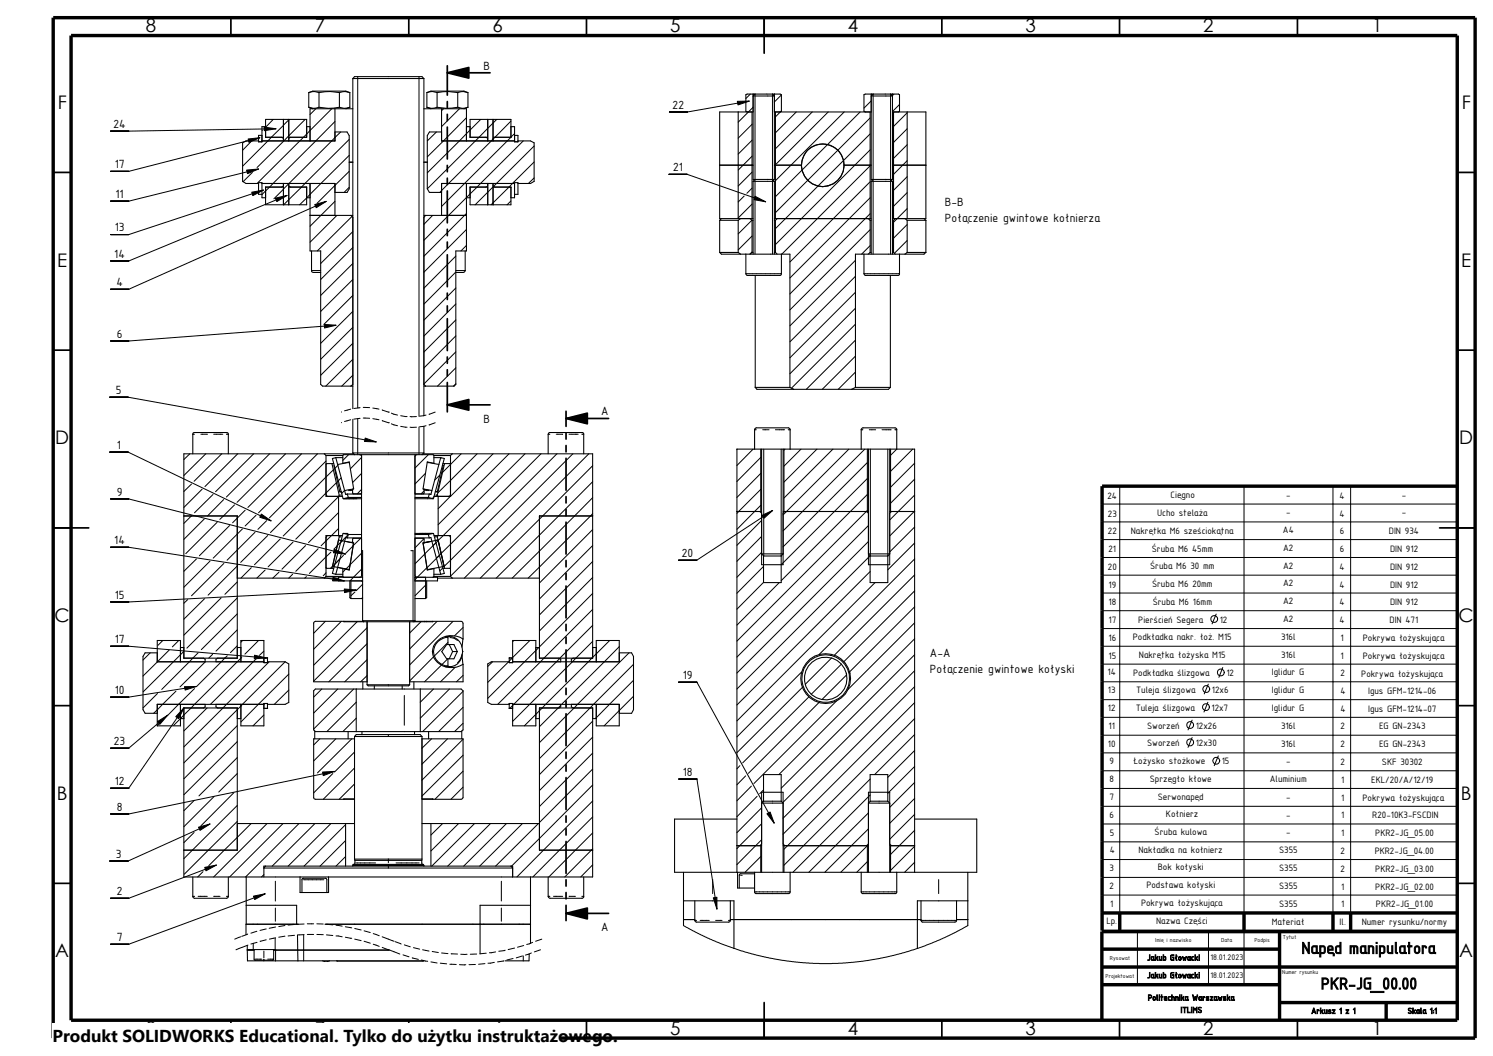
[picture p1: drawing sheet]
<svg xmlns="http://www.w3.org/2000/svg" width="297mm" height="210mm" viewBox="0 0 297 210" stroke-linecap="round" stroke-linejoin="round" font-family="sans-serif">
<g fill="none" stroke="#000" stroke-width=".2">
<path d="M71.2 15.2v65.9M83.4 15.2v67.6M149.3 18.7l-.9 .9M149.8 18.7v3.6M150.2 18.7v31.8M153.7 18.7v31.8M154.1 18.7v3.6M155.4 18.9l-1.3 1.4M173.3 18.7v3.6M173.7 18.7v31.8M177.2 18.7v31.8M177.5 18.7v3.6"/>
<path d="M177.8 18.7l-.3 .3M49.9 28.2l-1.6 1.7M50.2 34.3l-1.9 1.9M51.4 33.6l-25.8 6.4h-3.6M51.7 27.4l-26.1 6.7h-3.6M52.2 26h.1M52.4 37.8l-26.8 8.9h-3.6M54.4 23.7l-1.5 1.6M54.9 25.6l-32.9 .5M56.4 37.6l-1.9 1.9M57.1 38.9l-31.5 13h-3.6M57.4 36.5l-1 1.1"/>
<path d="M57.5 23.7l-9.2 9.4M60.7 23.7l-9.6 9.6M61 39.4l-1.4 1.3M62.8 21.6l-1.1 1.2M66 21.6l-14.9 14.9M66.6 24.2l-14.5 14.5M67.8 26.2l-10.3 10.3M69.5 30.9l-8.5 8.4M69.5 34.1l-6.4 6.3M69.5 37.3l-1 1M69.5 27.7l-13.1 13M86.8 26.2l-1.8 1.8"/>
<path d="M88.2 21.6l-.4 .4M91.4 21.6l-3.6 3.6M92.8 23.4l-7.8 7.8M95.6 23.7l-10.6 10.7M98.1 37.2l-3.6 3.5M98.4 27.3l-10.9 11M98.8 23.7l-13.8 13.8M101.6 27.3l-13.8 13.8M101.6 40l-.7 .7M101.6 24.1l-3.1 3.2M102.4 26.6l-.8 .7M104.1 28l-19.8 19.8"/>
<path d="M106.3 29l-8.1 8M106.3 32.2l-8.6 8.5M106.3 35.4l-1.2 1.1M133.1 34.7h3.6l15.6 5.4M148 39l-1.1 1.2M149.1 20.1l-12.3 2.2h-3.6M149.6 34.2l-2.7 2.8M149.6 31.1l-2.7 2.7M149.6 27.9l-2.7 2.7M149.6 24.7l-2.7 2.8M149.6 37.4l-1 1M149.8 21.3l-2.9 3"/>
<path d="M155.2 22.3l-.9 .9M155.4 22.1l-.1 .1M158.4 22.3l-4.1 4.1M161.6 22.3l-7.3 7.3M164.8 22.3l-10.5 10.5M167.9 22.3l-13.6 13.6M171.1 22.3l-16.8 16.8M173.1 29.8l-18.8 18.8M173.1 26.6l-18.8 18.9M173.1 23.5l-18.8 18.8M173.1 39.3l-16 16M173.1 33l-17.6 17.5"/>
<path d="M173.1 36.2l-16 15.9M173.3 20.1l-1.4 1.4M178.9 20.8l-1.4 1.4M180.5 22.4l-2.7 2.7M180.5 32l-2.7 2.7M180.5 28.8l-2.7 2.7M180.5 25.6l-2.7 2.7M180.5 35.1l-2.7 2.7M180.5 38.3l-2.7 2.7M62 53.8h1.8M64.9 40l-39.3 17.5h-3.6M66.6 40l-4.9 5"/>
<path d="M67 42.8l-5.3 5.4M70 43.1l-6.9 6.8M70.2 58.8l-5.8 5.7M70.2 55.6l-6.4 6.3M70.2 52.4l-6.4 6.4M70.2 49.2l-6.4 6.4M70.2 46.1l-6.4 6.3M86.1 42.8l-1.8 1.8M90.7 57.3l-6.4 6.4M90.7 54.1l-6.4 6.4M90.7 50.9l-6.4 6.4M90.7 53.8h1.8"/>
<path d="M92.8 42.5l-8.5 8.5M92.8 48.8l-1.1 1.1M92.8 45.6l-8.5 8.5M148.4 54.4h7M149.6 43.8l-2.7 2.7M149.6 50.1l-.4 .4M149.6 46.9l-2.7 2.8M149.6 40.6l-2.7 2.7M170.2 51.8l-13.1 13M170.2 58.1l-13.1 13.1M170.2 54.9l-13.1 13.1M171.9 54.4h7"/>
<path d="M173.1 42.5l-16 16M173.1 48.9l-1.7 1.6M173.1 45.7l-16 15.9M180.5 41.5l-2.7 2.7M180.5 47.8l-2.6 2.6M180.5 44.7l-2.7 2.7M21.8 79h3.7l49.3 8.9M66.8 64.7l-41.2 3.1h-3.6M70.2 74.6l-2.2 2.2M70.2 71.5l-5.4 5.3M70.2 68.3l-6.4 6.3M70.2 65.1l-6.4 6.4"/>
<path d="M70.2 61.9l-6.4 6.4M90.7 76.3l-.5 .5M90.7 73.2l-3.7 3.6M90.7 70l-6.4 6.4M90.7 66.8l-6.4 6.4M90.7 63.6l-6.4 6.4M90.7 60.5l-6.4 6.3M170.2 74l-3.4 3.4M170.2 70.8l-6.6 6.6M170.2 67.6l-9.8 9.8M170.2 64.5l-12.8 12.7M170.2 61.3l-13.1 13"/>
<path d="M21.8 89.9h3.7l28.4 13.7M22 99.2h3.6l43.1 11M37.8 90.3l-1.2 1.1M38.1 96.3l-1.5 1.4M38.4 86.4h.3M40 86.4h1.2M40.2 97.3l-3.6 3.6M40.9 90.3l-4.3 4.3M42.4 98.3l-3.7 3.7M42.5 86.4h1.8M44.1 90.3l-5.5 5.4M44.5 99.4l-3.2 3.2"/>
<path d="M45 86.4h.4M47.3 90.3l-6.5 6.5M50.5 90.3l-7.6 7.5M53.6 90.3l-8.6 8.5M56.8 90.3l-9.6 9.6M60 90.3l-10.7 10.6M63.2 90.3l-11.8 11.7M64.9 91.7l-11.3 11.3M66.3 93.4l-12.5 12.5M66.9 96l-10.6 10.6M67.2 92.5l-.6 .6M67.4 98.8l-8.6 8.4"/>
<path d="M67.5 98.6l-.1 .1M67.6 98.5h.3M67.9 95l-.6 .6M67.9 81.9v.1M67.9 84v.1M68.4 99.2h2.6M68.5 97.5l-.5 .6M68.8 98.3h.1M69.3 90.4l-1.1 1.2M69.8 83.5l-1.3 .3M69.8 81.4l-1.3 .3M71.2 83.2v7.2"/>
<path d="M71.6 83.2l-1.2 .2M71.6 81.1l-1.2 .1M71.9 97.3l-.8 .9M71.9 94.1l-1.8 1.9M71.9 91l-2.2 2.2M72.3 83.1l1.2 .1M72.3 81l1.2 .1M74.2 83.3l1.2 .2M74.2 81.2l1.2 .2M76 83.7l1.3 .4M76 81.5l1.3 .5M77.3 84.1h.1"/>
<path d="M77.3 82h.1M77.9 84.3l1.2 .4M77.9 82.2l1.2 .3M79.7 84.8l1.3 .2M79.7 82.7l1.3 .1M81.6 85h1.2M81.6 82.8h1.2M83.4 84.9v5.5M84.4 97.6l-.6 .6M84.6 94.1l-2.1 2.2M84.8 84.7l-1.3 .2M84.8 82.5l-1.3 .3"/>
<path d="M85.2 90.4l-2.7 2.7M86.3 98.8l-.3 .3M86.6 84.1l-1.3 .4M86.6 82l-1.3 .4M86.7 98.5h.3M87.5 94.5l-1 1M87.8 91.1h-.1M89.6 98.7l-2.4 2.5M91.7 90.3l-3.6 3.6M94.9 90.3l-7.8 7.7M98.1 90.3l-8.5 8.4M101.3 90.3l-14.1 14.1"/>
<path d="M104.4 90.3l-17.2 17.2M107.6 90.3l-19.8 19.8M109.1 86.4h.3M110.7 86.4h1.2M110.8 90.3l-22.5 22.3M113.2 86.4h1.8M114 90.3l-24.4 24.3M115.7 86.4h.4M117.1 90.3l-24.7 24.7M117.9 92.6l-22.4 22.4M117.9 95.8l-19.2 19.2M117.9 99l-16 16"/>
<path d="M146.6 89.3v.1M149.8 89.3l-3.2 3.3M150.1 85.5h.4M151.3 97.3l-4.7 4.8M151.3 94.1l-4.7 4.8M151.3 91l-4.7 4.8M151.7 85.5h1.3M151.9 89.3v21.3M154.3 85.5h1.8M155.4 89.3v21.3M156.2 89.3l-.2 .2M156.8 85.5h.4"/>
<path d="M159.3 89.3l-3.3 3.4M162.5 89.3l-6.5 6.6M165.7 89.3l-9.7 9.8M168.9 89.3l-13.1 13.1M171.3 85.5h.4M172 89.3l-16.2 16.3M172.6 92l-16.8 16.8M172.6 95.2l-17.2 17.1M172.6 98.3l-17.2 17.2M172.9 85.5h1.3M173.1 89.3v21.3M175.5 85.5h1.8"/>
<path d="M176.6 89.3v21.3M178 85.5h.4M178.4 89.3l-1.2 1.3M181.6 89.3l-4.4 4.4M181.9 98.5l-4.9 4.9M181.9 95.3l-4.7 4.8M181.9 92.1l-4.7 4.8M222.8 96.7v84.9M247.5 96.7v99.1M265.2 96.7v84.9M268.7 96.7v84.9M22 108.8h3.6l42.9 6.7"/>
<path d="M37.3 119.3l-.7 .7M38.1 102.6l-1.5 1.5M39.1 111.2l-2.5 2.4M40.6 103.2l-4 4.1M40.7 119.1l-4.1 4M41.8 111.6l-5.2 5.2M43.2 103.9l-6.2 6.2M44 118.9l-7.4 7.4M44.5 112.1l-6.4 6.4M45.7 104.5l-6 6M46.7 100.4l-3 2.9M47.2 115.7l-2.5 2.5"/>
<path d="M47.2 118.9l-10 10M47.3 112.5l-5.9 5.9M48.2 105.2l-5.8 5.8M48.8 101.5l-2.5 2.5M50 112.9l-2.1 2.1M50.7 105.9l-5.5 5.5M50.9 102.5l-2.1 2.1M52.7 113.4l-1.6 1.6M53 103.5l-1.7 1.8M53.3 106.5l-5.4 5.3M55.5 113.8l-1.2 1.2M55.8 107.2l-5.2 5.1"/>
<path d="M58.2 114.2l-.8 .8M58.3 107.8l-5 4.9M60.8 108.5l-4.7 4.7M61 114.7l-.4 .3M63.3 109.1l-4.5 4.5M64.9 113.9l-.6 .6M65.8 109.8l-4.2 4.2M67.4 101.9l-6 6M67.4 105.1l-3.5 3.4M67.5 106.8h.4M67.6 111.2l-1 1M68.1 107.6l-1.7 1.6"/>
<path d="M68.3 110.4l-2.6 2.6M68.7 113.2l-.5 .6M69.3 106.3l-1.5 1.6M70.2 108.6l-1.5 1.5M70.6 117.7l-.8 .8M70.9 117.3l-45.3 2.4h-3.6M71.8 107.1l-1.6 1.4M71.9 110l-3.1 3.2M71.9 113.2l-2.3 2.3M72 114.4h.1M72.1 116.2l-1.2 1.3M82.2 109.5v14.2"/>
<path d="M83.5 106.1h2.6M84.3 107.1l-1.8 1.9M84.5 110.2l-2 1.9M84.7 116.4l-2.2 2.1M86.6 106.8h.3M86.7 107.9l-.6 .6M87.2 107.5l-2.7 2.7M87.4 110.4l-.6 .6M87.8 110.1l-5.3 5.2M88.1 112.9l-.6 .6M117.9 102.2l-12.8 12.8M117.9 114.9l-10.6 10.6"/>
<path d="M117.9 108.5l-10.6 10.6M117.9 105.3l-10.6 10.7M117.9 111.7l-10.6 10.6M117.9 118l-10.6 10.7M151.3 100.5l-4.7 4.8M151.5 109.9l-4.9 4.9M151.5 106.7l-4.9 4.9M151.5 103.5l-4.9 5M151.5 102.1v10.2M151.9 115.8l-5.3 5.4M151.9 112.6l-5.3 5.4M153.7 101.5l-15.1 9.9h-3.6"/>
<path d="M155 115.9l-8.4 8.4M155.8 102.1v10.2M172.6 101.5l-26 26M172.8 104.5l-26.2 26.2M172.8 107.7l-26.2 26.2M172.8 102.1v10.2M173.1 113.7l-26.5 26.5M173.1 110.5l-26.5 26.5M174.1 115.9l-27.5 27.5M177 102.1v10.2M181.9 101.6l-4.9 5M181.9 117.5l-14 14.1"/>
<path d="M181.9 114.3l-15.9 16M181.9 111.2l-19 19M181.9 108l-5.3 5.3M181.9 104.8l-4.9 5M219.2 117.9h70.7M219.2 114.4h70.7M219.2 110.9h70.7M219.2 107.3h70.7M219.2 103.8h70.7M219.2 100.2h70.7M22 128.5h3.6l27.4 2.4M29.9 129.8l-1.5 1.5"/>
<path d="M31.3 137.9l-2.9 2.9M32.4 127.4l-1 1M33.7 129.3l-5.3 5.2M35 137.5l-4.4 4.4M35.6 127.4l-1.3 1.3M36.5 129.6l-8 8M38.7 136.9l-5.3 5.4M39.1 136.5l-13.5 2.1h-3.6M39.4 129.8l-7.2 7.3M40.9 131.6l-5.1 5M42.3 130.1l-.8 .8M45.2 130.4l-6.1 6.2"/>
<path d="M47.2 125.3l-4.2 4.2M47.2 122.1l-7.2 7.1M47.2 128.4l-1.4 1.4M48.1 130.7l-13.6 13.6M48.3 127.4l-.4 .3M51 131l-9.1 9.1M51.4 127.4l-2.7 2.7M52.5 129.5l-.9 .8M53.6 131.6l-17 16.9M56.7 131.6l-20.1 20.1M57.4 134.1l-9.5 9.5M57.4 137.2l-2.8 2.9"/>
<path d="M64 137l-1.6 1.6M64.7 123.6l-2.3 2.3M67.2 137l-4.8 4.8M67.9 123.6l-5.5 5.5M70.4 137l-8 8M70.9 139.7l-5.9 5.8M71 123.7l-8.6 8.6M73 124.8l-10.6 10.7M73 134.4l-1.2 1.2M73 131.2l-4.4 4.4M73 128l-7.6 7.6M80.4 138.3v5.9"/>
<path d="M83.7 123.7l-2.2 2.2M86.1 129.6h.1M86.2 137l-2.6 2.7M86.2 130.6l-4.7 4.8M87 123.6l-5.5 5.5M87.8 132.3l-3.3 3.3M89.1 131l-1.2 1.2M89.1 127.8l-2.7 2.7M89.4 137l-5.8 5.8M89.5 126.8l.9 .2 .6 .4M90.1 123.6l-8.6 8.6M90.6 132.7l-3 2.9"/>
<path d="M91.9 130.1l-.4 1.2-.5 .5M92.1 134.3l-1.3 1.3M92.1 124.8l-1.7 1.6M92.1 137.5l-8 8M98 131.6l-1 .9M101.2 131.6l-4.2 4.1M101.9 130.9l-.6 .6M102.2 127.4l-.2 .2M105.4 127.4l-3.4 3.4M107.2 128.8l-10.2 10.1M111.3 131l-9.9 9.9M117.9 121.2l-18.9 18.9"/>
<path d="M117.9 124.4l-6.5 6.5M117.9 127.6l-15.9 15.9M121.3 127.4l-17 17M123.2 128.6l-11.5 11.5M125.1 129.8l-17.8 17.9M126 132.1l-18.7 18.8M126 138.5l-5.8 5.9M126 135.3l-7.6 7.6M135 135.7h3.6l15.4 28M159.5 133.6l-12.9 13M159.6 136.7l-13 13M160.9 138.6l-13.2 13.1"/>
<path d="M162.9 139.7l-14 14.1M165.4 130.9l-5.2 5.2M166.4 139.4l-16.4 16.4M167.4 132.1l-6 6M168.4 134.2l-4.9 4.9M181.9 139.7l-26.1 26.2M181.9 136.6l-26.1 26.1M181.9 133.4l-26.2 26.2M181.9 130.2l-26.5 26.6M181.9 127l-27 27.1M181.9 123.9l-13.2 13.2M181.9 120.7l-12.9 12.9"/>
<path d="M219.2 132.1h70.7M219.2 139.1h70.7M219.2 135.6h70.7M219.2 128.5h70.7M219.2 125h70.7M219.2 121.5h70.7M240.3 139.7l-.8 1.9M240.4 136.1l-.8 1.9M241.9 122.1l-.8 2M243.2 132.8l-.7 1.9M31.6 144l-.3 .4M33.4 142.2l-7.8 6.6h-3.6"/>
<path d="M36.6 140.8l-11 16h-3.6M38.7 159.2l-2.1 2M41.2 140.8l-4.6 4.6M42.6 158.4l-6 6M46.5 157.6l-6.5 6.7M47.2 150.7l-7.6 7.6M47.2 153.8l-3.7 3.7M47.2 144.3l-10.6 10.6M47.2 147.5l-10.6 10.6M52.5 142.2l-2.2 2.2M63.6 146.9l-1.2 1.3M66.2 153.8l-3.8 3.9"/>
<path d="M66.5 153.4l-40.9 8.5h-3.6M66.8 146.9l-4.4 4.4M70 146.9l-6.8 6.8M70.5 155.9l-3 3.1M70.5 152.7l-6.2 6.3M70.5 149.6l-4 3.9M70.9 142.8l-2.7 2.7M77.3 146.1v.3M85.9 146.9l-2 1.9M89 146.9l-5.1 5.1M92.1 153.4l-5.6 5.6M92.1 156.5l-2.4 2.5"/>
<path d="M92.1 150.2l-8.2 8.1M92.1 147l-8.2 8.2M92.1 140.7l-4.9 4.8M92.1 143.8l-1.7 1.7M111.5 140.3l-4.2 4.2M117.9 159.3l-15.1 15.1M117.9 156.1l-16.1 16.2M117.9 143.4l-10.6 10.7M117.9 146.6l-10.6 10.6M117.9 149.8l-10.6 10.6M117.9 153l-10.6 10.6M135 154.9h3.6l4 25.9"/>
<path d="M147.2 152.3l-.6 .6M148.3 154.3l-1.7 1.8M149.5 156.3l-2.9 3M150.6 158.4l-4 4M151.5 157.6v10.3M151.9 157.1l-.8 .8M155.8 157.6v10.3M172.8 157.6v10.3M173.1 158.1l-15.4 15.4M173.1 154.9l-17.1 17.2M177 157.6v10.3M181.9 158.8l-4.9 4.9"/>
<path d="M181.9 152.4l-5.3 5.4M181.9 149.3l-5.3 5.3M181.9 146.1l-7.9 8M181.9 142.9l-25.9 26M181.9 155.6l-4.9 5M219.2 156.8h70.7M219.2 153.3h70.7M219.2 149.7h70.7M219.2 146.2h70.7M219.2 142.7h70.7M237.2 143.2l-.9 2M237.2 146.7l-.9 1.9"/>
<path d="M242.4 150.3l-.8 2M38.4 178.3h.3M38.6 165.6l-2 2M39.4 178.3h1.8M40.4 173.4l-1.1 1M41.8 163.9l-16.3 7.3h-3.7M42.5 178.3h1.3M43.1 172l-17.5 6.6h-3.6M45 178.3h.4M47.2 160.2l-10.6 10.6M47.2 163.4l-10.5 10.5M50 163.8l-8.5 8.4"/>
<path d="M52.5 173.9l-.5 .5M52.7 177.8l-27.1 10h-3.6M53.1 163.8l-10.6 10.6M54.8 175.3v3.9M56.3 163.8l-10.6 10.6M59.5 163.8l-10.6 10.6M60.4 175h4M62.7 163.8l-8.6 8.5M65.8 163.8l-8.5 8.5M68.7 170.3l-1.9 2M68.7 167.2l-5 5.1M68.7 164l-8.2 8.3"/>
<path d="M70.8 171.6h3.9M77.3 170.9v.2M77.3 171.2v.4M77.3 171.9v.2M77.3 172.3v.3M78.8 171.6h4.6M88.1 163.8l-2.4 2.3M91.2 163.8l-5.5 5.4M94.4 163.8l-8.5 8.5M97.6 163.8l-8.5 8.5M99.7 175.3v3.9M100.8 163.8l-8.6 8.5"/>
<path d="M103.9 163.8l-8.5 8.5M107.1 163.8l-8.5 8.5M109.1 178.3h.3M110.1 178.3h1.8M113.2 178.3h1.3M115.7 178.3h.4M117.9 172l-2.4 2.4M117.9 168.8l-5.5 5.6M117.9 165.7l-8.7 8.7M117.9 162.5l-11.9 11.9M141.8 174.9v2.8M147.3 174.1h.4"/>
<path d="M150.1 177.4h7.1M151.3 170.3l-3.1 3.2M151.5 167l-4.9 5M151.5 163.8l-4.9 5M151.5 160.7l-4.9 4.9M171.3 177.4h7.1M172.6 171.4l-2.2 2.1M172.6 168.2l-5.3 5.3M172.8 164.8l-8.7 8.7M172.8 161.7l-11.9 11.8M181.9 162l-4.9 4.9M181.9 171.5l-1.9 2"/>
<path d="M181.9 168.3l-4.7 4.8M181.9 165.1l-4.7 4.8M186.7 174.9v2.8M219.2 178h70.7M219.2 174.5h70.7M219.2 170.9h70.7M219.2 167.4h70.7M219.2 163.9h70.7M219.2 160.4h70.7M47.9 186.3l-1.2 .5M48.1 188.4l-1.2 .5M49.3 185.8l-1.2 .4"/>
<path d="M49.3 188l-1.2 .4M50.4 187.6v1.2M50.7 190.8h1.4M51.1 185.2l-1.2 .4M51.1 187.4l-1.2 .3M52.5 189.1v1.4M52.5 190.8v.1M53 186.9l-1.3 .3M53 184.7l-1.3 .3M53.3 190.8h1.1M54.7 186.6v2.2M54.8 180.6v2.6"/>
<path d="M54.8 186.5l-1.2 .3M54.8 184.4l-1.2 .2M56.7 186.2l-1.2 .2M56.7 184.1l-1.2 .2M58.6 186l-1.3 .1M58.6 183.9l-1.3 .1M60.4 185.9v5.2M60.5 185.9h-1.3M60.5 183.8h-1.3M61.1 185.8h1.3M61.1 183.7h1.3M63 185.8l1.3 .1"/>
<path d="M63 183.7l1.3 .1M64.9 185.9l1.3 .2M64.9 183.8l1.3 .1M66.8 186.1l1.3 .2M66.8 184l1.3 .2M68.7 186.4l1.3 .2M68.7 184.3l1.3 .2M70.6 186.8l1.2 .3M70.6 184.7l1.2 .3M72.4 187.2l1.3 .4M72.4 185.1l1.3 .4M74.3 187.8l1.1 .4"/>
<path d="M74.3 185.7l1.1 .4M76 188.4l1.3 .5M76 186.3l2.4 .9M77.3 188.8l2.2 .9M78.6 187.3l1.2 .4M80.2 189.9l1.2 .4M80.4 187.9l1.2 .4M82 190.5l1.2 .3M82.3 188.5l1.2 .3M83.8 190.9l1.3 .3M84.1 188.9l1.2 .2M85.7 191.3l1.3 .2"/>
<path d="M86 189.2l1.2 .2M87.6 191.6l1.3 .1M87.8 189.5l1.3 .2M89.5 191.8h1.3M89.7 189.7h1.3M91.4 191.9h1.3M91.7 189.8h1.2M94.6 191.8l-1.3 .1M94.8 189.7l-1.2 .1M96.5 191.6l-1.3 .2M96.7 189.6l-1.2 .1M98.3 191.4l-1.2 .2"/>
<path d="M98.6 189.3l-1.2 .2M99.7 180.6v2.6M100.2 191.1l-1.2 .2M100.5 189l-1.3 .2M102.1 190.6l-1.3 .3M102.4 188.6l-1.3 .2M103.9 190.1l-1.2 .4M104.1 190.1v1M104.2 188l-1.2 .4M105.7 189.5l-1.2 .4M106 187.4l-1.2 .4M107.5 188.9l-1.2 .4"/>
<path d="M107.8 186.8l-1.2 .4M136 184.1l1.8 1 3.9 1.9 4.3 1.6 3 1 6.7 1.4 3.5 .4 3.8 .2 6.7-.2 3.1-.4 4.9-1 3.9-1.1 3.9-1.4 4.4-2 2.6-1.4M138.2 183h.4M139.3 183h1.8M142.4 183h1.2M144.9 183h.4M164.3 182.9h.1M183.2 183h7.1M226.3 185.3v10.5M240.4 185.3v10.5"/>
<circle cx="240" cy="137" r=".7"/>
<circle cx="241.5" cy="123.1" r=".69"/>
<circle cx="242.8" cy="133.7" r=".69"/>
<circle cx="236.8" cy="144.2" r=".69"/>
<circle cx="236.8" cy="147.7" r=".68"/>
<circle cx="239.9" cy="140.6" r=".67"/>
<circle cx="242" cy="151.3" r=".69"/>
</g>
<g fill="none" stroke="#000" stroke-width=".34">
<path d="M45.9 3.5v3.6M81.3 3.5v3.6M89 14.5h8.5M89 13.1v5.8M116.7 3.5v3.6M152 3.5v7.1M187.4 3.5v3.6M222.7 3.5v3.6M258.1 3.5v3.6M10.6 34.3h3.5M89 20.2v1.3M89 22.7v1.3"/>
<path d="M89 25.3v6.3M89 32.9v1.3M89 35.4v1.3M89 38v6.3M289.9 34.3h3.6M89 45.6v1.3M89 48.1v1.3M89 50.7v6.3M89 58.3v1.3M10.6 69.6h3.5M89 60.8v1.3M89 63.4v6.3"/>
<path d="M89 71v1.3M89 73.5v1.3M89 76.1v5.8M289.9 69.6h3.6M89 80.5h8.5M112.6 83.2h8.5M112.6 81.8v3M112.6 86.1v1.2M112.6 88.6v1.3M112.6 91.1v6.4M112.6 98.8v1.2M10.6 105h7.1"/>
<path d="M112.6 101.3v1.3M112.6 103.8v6.4M112.6 111.5v1.2M112.6 114v1.3M112.6 116.5v6.4M286.4 105h7.1M112.6 124.2v1.2M112.6 126.7v1.3M112.6 129.2v6.4M112.6 136.9v1.2M112.6 139.4v1.3M10.6 140.3h3.5"/>
<path d="M112.6 141.9v6.4M112.6 149.6v1.2M112.6 152.1v1.3M112.6 154.6v6.4M289.9 140.3h3.6M10.6 175.7h3.5M112.6 162.3v1.2M112.6 164.8v1.3M112.6 167.3v6.4M112.6 175v1.2M112.6 177.5v1.3M289.9 175.7h3.6"/>
<path d="M112.6 181.7h8.5M112.6 180v3.1M152 199.4v7.1M45.9 202.9v3.6M81.3 202.9v3.6M116.7 202.9v3.6M187.4 202.9v3.6M222.7 202.9v3.6M258.1 202.9v3.6"/>
</g>
<g fill="none" stroke="#000" stroke-width=".68" stroke-linecap="butt">
<path d="M10.6 3.5h282.9v203h-282.9zM14.1 7.1h275.8v195.8h-275.8zM289.9 96.7h-70.7v88.4M219.2 188.8h35.4M219.2 192.3h70.7M219.2 195.8h35.4M219.2 181.6h70.7M222.8 181.6v3.5M247.5 181.6v3.7M254.6 199.4h35.3M254.6 185.3v17.6M265.2 181.6v3.5"/>
<path d="M268.7 181.6v3.5M275.8 199.4v3.5M289.9 185.3h-70.7v17.6"/>
</g>
<g fill="none" stroke="#000" stroke-width=".21">
<path d="M61.4 18.4l1.2-.2 .9 .2M61.4 18.4a8.2 8.2 0 0 1 3.6-.3h2.6a3.2 3.2 0 0 1 2 .3M61.4 18.4v2.9M63.5 18.4l2.2-.2 1.8 .2M63.5 18.4v2.9M67.5 18.4l1.2-.2 .9 .2M67.5 18.4v2.9M69.6 18.4v2.9M70.2 15.6l.3-.4h12.3a1.27 1.27 0 0 1 1.5 .4M70.2 15.6v65.7M70.2 15.6h14.1M84.3 15.6v67.1"/>
<path d="M84.9 18.4l1.2-.2 .9 .2M84.9 18.4a8.2 8.2 0 0 1 3.6-.3h2.6a3.2 3.2 0 0 1 2 .3M84.9 18.4v2.9M87 18.4l2.2-.2 1.9 .2M87 18.4v2.9M91.1 18.4l1.1-.2 .9 .2M91.1 18.4v2.9M93.1 18.4v2.9M149.8 18.7h.4M149.8 19.1h4.3M149.8 19.1v16.6h4.3v-16.6M149.8 18.7h-1.2l-.2 .1v3.3l.2 .2"/>
<path d="M149.8 18.7l.2 .2M150.2 18.7h3.5M150.2 18.7l-.4 .4M153.7 18.7h.4M153.7 18.7l.4 .4M154.1 18.7h1.1l.2 .1v3.3l-.2 .2M154.1 18.7l-.3 .2M173.3 18.7h.4M173.3 19.1h4.2M173.3 19.1v16.6h4.2v-16.6M173.3 18.7h-1.2l-.2 .1v3.3l.2 .2M173.3 18.7l.2 .2"/>
<path d="M173.7 18.7h3.5M173.7 18.7l-.4 .4M177.2 18.7h.3M177.2 18.7l.3 .4M177.5 18.7h1.2l.2 .1v3.3l-.2 .2M177.5 18.7l-.2 .2M51.4 28h-2.5l-.6 .4v7.7l.6 .4h2.5M52.1 38.7h-.7v-2.4h.7v3h.7M52.1 36.5h14.5v6.3M52.8 25.2h-.7v3h-.7v-1.3h.7M56 37.2l.4-.2v.2h-3.6v3.5h8.2v-3.5h-3.6M56 27.3l.4 .2v-.2h-3.6v-3.6h8.2v3.6h-3.6"/>
<path d="M56.4 23.7v4.3M56.4 36.5v4.2M57.4 23.7v4.3M57.4 36.5v4.2M57.4 37l.4 .2M57.8 27.3l-.4 .2M61 25.2h.7M61 39.3h.7M61.4 21.3l.9 .2 1.2-.2M61.4 21.3l.8 .3M61.7 36.5v13.4h2.1v26.6l.4 .3h5.6M63.5 21.3l1.8 .2 2.2-.2"/>
<path d="M66.6 21.6v6.4h-14.5M66.6 26.2h2.4l.5 .8v10.5l-.5 .8h-2.4M67.5 21.3l1 .2 1.1-.2M69.5 32.3h.7M69.6 21.3l-.8 .3M70.2 21.6h-8.5v6.4M84.3 21.6h8.5v6.4M84.3 32.3h.7M84.9 21.3l.9 .2 1.2-.2M84.9 21.3l.8 .3M87 21.3l1.8 .2 2.3-.2M87.8 21.6v6.4h14.6"/>
<path d="M87.8 26.2h-2.4l-.4 .8v10.5l.4 .8h2.4M91.1 21.3l.8 .2 1.2-.2M92.8 25.2h.7M92.8 39.3h.7M92.8 36.5v13.4h-2.1v26.6l-.4 .3h-5.6M93.1 21.3l-.8 .3M96.7 27.3l.3 .2M97 37.2h-3.5v3.5h8.1v-3.5h-3.5M97 27.3h-3.5v-3.6h8.1v3.6h-3.5M97 23.7v4.3M97 36.5v4.2M97 37l-.3 .2"/>
<path d="M98.1 23.7v4.3M98.1 36.5v4.2M98.1 37l.4 .2M98.5 27.3l-.4 .2M101.6 25.2h.8v3h.6v-1.3h-.6M102.4 38.7h.6v-2.4h-.6v3h-.8M102.4 36.5h-14.6v6.3M103 28h2.5l.8 .4v7.7l-.8 .4h-2.5M143.2 32.9h6.6M146.9 22.3h-3.7v21.2h3.7M146.9 22.3h2.9M146.9 22.3v21.2"/>
<path d="M149.6 22.3v21.2M149.8 36.1h4.3M149.8 36.1v14.4M150.2 35.7l-.4 .4M153.7 35.7l.4 .4M154.1 32.9h5.3M154.1 36.1v14.4M154.1 22.3h19.2M154.3 22.3v21.2M159.4 32.9a4.3 4.3 0 0 0 4.3 4.2 4.3 4.3 0 0 0 4.2-4.2M159.4 32.9a4.3 4.3 0 0 1 4.3-4.3 4.3 4.3 0 0 1 4.2 4.3M167.9 32.9h5.4"/>
<path d="M173.1 22.3v21.2M173.3 36.1h4.2M173.3 36.1v14.4M173.7 35.7l-.4 .4M177.2 35.7l.3 .4M177.5 32.9h6.7M177.5 36.1v14.4M177.5 22.3h3M177.8 22.3v21.2M180.5 22.3h3.7v21.2h-3.7M180.5 22.3v21.2M61.7 42.8h8.1"/>
<path d="M62 49.9v4l.3 .3h1.5M69.8 42.8h.4M69.8 42.8l.4 .4M84.3 42.8h.4M84.7 42.8l-.4 .4M84.7 42.8h8.1M92.5 49.9v4l-.3 .3h-1.5M143.2 50.2h3.7M143.2 50.2l.3 .3h3.8M143.2 43.8h3.7M143.2 43.8v6.4M143.5 43.5l-.3 .3"/>
<path d="M146.9 43.5h2.7M146.9 50.2l.4 .3M146.9 43.8v6.4M147.3 50.5h1.1M147.3 43.5l-.4 .3M148.4 50.5v4l.2 .3h6.3a.35 .35 0 0 0 .5-.4v-3.9M149.2 43.5l.4 .3M149.6 50.2h.2M149.6 43.8h.2M149.6 43.5h.2M149.6 43.8v6.4M149.6 50.2l-.4 .3"/>
<path d="M150.2 54.8v22.2M154.1 50.2h.2M154.1 43.8h.2M154.1 43.5h.2M154.3 43.5h18.8M154.3 50.2l.3 .3M154.3 43.8v6.4M154.6 43.5l-.3 .3M155.4 50.5h-7M155.4 50.5h1.7v26.5M171.9 50.5v3.9l.1 .3 6.4 .1a.35 .35 0 0 0 .5-.4v-3.9M171.9 50.5h-1.7v26.5"/>
<path d="M172.7 43.5l.4 .3M173.1 50.2h.2M173.1 43.8h.2M173.1 43.5h.2M173.1 43.8v6.4M173.1 50.2l-.4 .3M177.1 54.8v22.2M177.5 50.2h.3M177.5 43.8h.3M177.5 43.5h.3M177.8 43.8v6.4M177.8 43.5h2.7"/>
<path d="M177.8 50.2l.3 .3M178.1 43.5l-.3 .3M178.9 50.5h-7M178.9 50.5h1.1M180 43.5l.5 .3M180.5 43.8h3.7M180.5 50.2h3.7M180.5 50.2l-.5 .3M180.5 43.8v6.4M183.8 43.5l.4 .3M184.2 50.2a2.06 2.06 0 0 1-1.9 .3h-2.3M184.2 43.8v6.4"/>
<path d="M69.8 76.8h.4M70.2 76.5l-.4 .3M84.3 76.8h.4M84.3 76.5l.4 .3M150.2 77h6.9M150.2 77a1.31 1.31 0 0 0 1.6 .4h6.1M157.1 77l.8 .4M157.9 77.4h11.5M170.2 77l-.8 .4M170.2 77h6.9M177.1 77a1.31 1.31 0 0 1-1.5 .4h-6.2M38.4 90.3v-4l.2-.3h6.5l.3 .3v4"/>
<path d="M64.5 90.3h-27.9v40.6h10.6v-28.3h-10.6M64.5 90.3l.4 .3M64.5 90.3h5.9M64.9 90.6h3.3M64.9 90.6v8.1h2.5M64.9 98.3l.1 .3 .3 .1M66 92.2h-1.1v.1M66 92.2l1.5 6.3-.1 .2h-.1M66 92.2h.4M66.4 92.6l1.2 5.2M66.8 91h1.4M66.8 91l-.7 .2 2.1 7.9"/>
<path d="M66.8 91l1.9 7.3M67.4 98.7h.8M67.4 98.7v7.8M67.9 97.7l-.3 .1h.3M68.2 92.2l1.3-.3 .9 5.3-.3 .1v.7l.2 .2h1.5M68.2 92.2h.1M69.1 98.3h2.8M69.1 98.3h-.3M69.1 98.3l.2 .6M69.3 98.9l-1 .3h3.6M69.3 98.9h2.6M69.3 97.6l.8-.2-.4 .2"/>
<path d="M69.5 91.9l-2.3 .5M70.2 90.1h14.1M70.2 97.3l-1.6 .3M70.2 83.4v6.7M70.2 90.1l.3 .3M70.5 90.4h-2.2l-.1 .2v1.6M70.5 90.4h13.4M71.5 90.4a.37 .37 0 0 1 .4 .4M71.8 98.2h.1M71.9 90.4v24a.37 .37 0 0 1-.4 .4M71.9 98l-.1 .2M82.5 98.2h.2"/>
<path d="M82.5 98.9h2.7M82.5 98.3h2.9M82.5 90.4v33M82.5 98l.2 .2M83 90.4l-.3 .2-.2 .2M83.9 90.4h2.2l.2 .2v1.6M84.2 90.3h5.8M84.2 97.3l1.7 .3M84.3 84.8v5.3M84.3 90.1l-.4 .3M84.4 97.4l.9 .2M84.4 97.4l.6 .2"/>
<path d="M85 91.9l2.3 .5M85.2 98.9l1 .3h-3.7M85.4 98.3h.3M85.4 98.3l-.2 .6M86.3 91h1.4M86.3 90.6h3.3M86.3 92.2l-1.3-.3-.8 5.3 .2 .1v.7l-.2 .2h-1.5M86.3 92.2h.1M86.4 98.7h.8zM86.6 97.7l.4 .1h-.4M87.2 98.7v7.8M87.7 91l-2 7.3h-.1"/>
<path d="M87.7 91l.7 .2-2.2 7.9M88 92.5l.2 .1-1.2 5.2M88.1 92.2h.3M88.4 92.2l-1.4 6.3 .2 .2M88.4 92.2h1.2v.1M89.6 90.6v8.1h-2.4M89.6 98.3l-.1 .4h-.3M90 90.3h27.9v40.6h-10.6v-28.3h10.6M90 90.3l-.4 .3M109.1 90.3v-3.9l.1-.3 6.6-.1 .3 .2v4.1M150.1 89.3v-3.9l.2-.3h6.5l.4 .3v3.9M150.1 89.3h-3.5v84.2"/>
<path d="M150.1 89.3h7.1M151.3 89.3v12.4M151.5 89.3v20.9M155.8 89.3v20.9M156 89.3v12.4M157.2 89.3h14.1M171.3 89.3h7.1M171.3 89.3v-3.9l.2-.3h6.6l.3 .2v4M172.6 89.3v12.4M172.8 89.3v20.9M177 89.3v20.9M177.2 89.3v12.4"/>
<path d="M178.4 89.3h3.5v84.2M47.2 115h17.3M64.5 115h2.9M64.9 112.9v.1h1.1M64.9 114.6h3.3M64.9 114.6l-.4 .4M65.3 106.5l-.3 .1-.1 .3M66 113h.4M66.2 112.6l1.2-5.2 3 .6-.9 5.4-1.3-.3M66.2 112.6l.3 .1M66.2 112.6l3.3 .7M66.8 114.2h1.4"/>
<path d="M67.3 112.9l2.2 .4M67.4 106.5h.8h-.9l.1 .1 .1 .2-1.5 6.2M67.4 106.5h-2.5v8.1M68.2 113.1h.2M68.2 113.1v1.6l.1 .1M68.2 106.1l-2.1 7.9 .7 .2M68.8 106.9l.3 .1M68.8 107.7l1.3 .2M68.9 106.9h-.2l-1.9 7.3M69.1 107h2.8M69.2 106.1h-.9l1 .2M69.3 106.3h2.6"/>
<path d="M69.3 106.3l-.2 .7M69.6 115.5v3.4l.2 .1M69.8 115.5v3.5h2.1M70.1 107.7h.1M70.3 108l-.8 5.3M71.8 107.1h.1M71.8 107.1h-1.5l-.2 .1v.7M71.8 107.1l.1 .1M71.9 119h.2M71.9 109.5h.2v13.9M71.9 115.5l.2 .2M72.1 114.8h-4.7v.7h4.7"/>
<path d="M72.1 118.9l-.2 .1M81.7 109.5h.5M82.5 107.1h.2M82.5 106.3h2.7M82.5 107h2.9M82.6 106.1h3.6l-1 .2M82.6 114.4l.1 .4h.3h-.5h4.5v.7h-4.5M82.7 107.1h1.5l.2 .1v.7M82.7 107.1l-.2 .1M84.2 108l2.9-.6 1.2 5.2M84.2 108l.8 5.3 3.3-.7M84.2 108l.8 5.4 1.3-.3"/>
<path d="M84.7 114.8v4.2h-2.2M84.9 115.5v3.4l-.2 .1M85.2 106.3l.2 .7M85.6 107.7l-1.2 .2M85.7 106.9l2 7.3M85.7 106.9l-.3 .1M85.8 107.7l-1.6 .3M86.1 113.1h.2M86.2 106.1l2.2 7.9-.7 .2M86.3 114.2h1.4M86.3 114.6h3.3M86.3 113.1v1.6l-.2 .1"/>
<path d="M86.4 106.5h.8M86.6 107.5l.6-.1 1.1 5.2M87 115h3M87.2 106.5h2.4v8.1M87.2 106.5l-.2 .3 1.4 6.2M88.1 113h.3M89.2 106.5l.3 .1 .1 .3M89.6 114.6l.4 .4M89.6 112.9v.1h-1.2M90 115h17.3M146.6 101.7h4.7M151.2 101.7l.3 .4"/>
<path d="M151.3 101.7h.2M151.5 110.2h4.3M151.5 110.2a1.26 1.26 0 0 0 1.5 .4h1.3a1.2 1.2 0 0 0 1.5-.4M151.5 112.3h4.3M151.9 110.5v5.4h3.5v-5.4M155.8 101.7h.2M156 101.7h16.6M156.1 101.7l-.3 .4M172.4 101.7l.4 .4M172.6 101.7h.2M172.8 110.2a1.17 1.17 0 0 0 1.4 .4h1.3a1.2 1.2 0 0 0 1.5-.4M172.8 112.3h4.2"/>
<path d="M172.8 110.2h4.2M173.1 110.5v5.4h3.5v-5.4M177 101.7h.2M177.2 101.7h4.7M177.3 101.7l-.3 .4M31.3 129.8h-2.4l-.5 .8v10.5l.5 .8h2.4M35.9 131.6v-4.2h-4.6v4.2h21.2M35.9 128.8h.7M40.5 130.9l.3 .2v.5M43.3 130.9l-.3 .2v.5M47.2 128.8h.7M52.5 130.9h.8"/>
<path d="M53.2 131.6h3.5l.7 .4v7.7l-.7 .4h-3.5M53.2 130.9v.9h-.7v-4.4h-4.6v4.2M68.4 123.6h3.8M68.4 123.6h-5.7l-.3 .2v11.8h10.6M68.4 123.6l3.9 .1M70.9 137h-8.2l-.3 .4v7.8l.3 .3h8.2M70.9 137v8.5M70.9 137h12.7M72.1 123.4h10.5M72.1 123.4l.2 .3M72.2 135.6v1.4M72.3 123.7h10"/>
<path d="M73 136.2h8.5M73 136.2a1.54 1.54 0 0 0 1.5 .2h5.5a1.67 1.67 0 0 0 1.5-.2M73 123.7v12.5M74.5 136.4v.6M80 136.4v.6M81.5 123.7v12.5M82.3 135.6v1.4M82.4 123.6h2.1M82.5 123.4l-.2 .3M83.6 137h8.1l.4 .4v7.8l-.4 .3h-8.1M83.6 137v8.5M84.5 123.6h.4"/>
<path d="M84.5 123.6v.1M84.9 123.6v.1M84.9 123.6h1.2M86.1 123.6l5.8 .1 .2 .3v3.1M86.1 123.6l-3.8 .1M88.6 132.6h.9M88.6 126.6h.9M88.7 126.7a2.6 2.6 0 0 1 3.3 2.9M88.7 126.7l.4 .1v1.4M88.7 126.7a2.88 2.88 0 0 0-2.5 2.9 2.88 2.88 0 0 0 2.5 2.9M88.9 128.2h1.4l.7 1.4-.7 1.4h-1.4l-1-1.4zM89.1 131v1.4l-.4 .1"/>
<path d="M89.4 128.2l.6 1.4M90 129.6l-.6 1.4M90 129.6h1M91.9 130.4l.2 1.7M92 129.6h.1M92 129.6a2.61 2.61 0 0 1-3.3 2.9M92.1 127.1a4 4 0 0 0-6 1.9 3.3 3.3 0 0 0 3.4 3.8 4 4 0 0 0 2.6-.7M92.1 127.1l-.2 1.6M92.1 132.1v3.5h-10.6M101.3 131.6h-3.6l-.7 .4v7.7l.7 .4h3.6M102 130.9h-.7v.9h.7v-4.4h4.6v4.2M102 131.6h21.2v-4.2h-4.6v4.2"/>
<path d="M106.6 128.8h.7M111.2 130.9l.3 .2v.5M114 130.9l-.3 .2v.5M117.9 128.8h.7M123.2 129.8h2.4l.4 .8v10.5l-.4 .8h-2.4M35.9 140.1v4.3h-4.6v-4.3h21.2M35.9 142.9h.7M40.8 140.1v.5l-.3 .2M43 140.1v.5l.3 .2M47.2 142.9h.7M47.9 140.1v4.3h4.6v-4.5h.7v1M52.5 140.9h.8"/>
<path d="M62.6 145.4v1.5M68.4 159h2.1M69.3 145.5v1.4M70.5 146.9h-8.1v11.9l.3 .2h5.7M70.5 146.5l.4-.4h12.7l.3 .4M70.5 158.9l-2.1 .1M70.5 146.5v24.4M70.5 146.5h13.4M70.9 145.5h12.7M72 145.5v.6M82.5 145.5v.6M83.9 146.9h8.2v11.8l-.4 .3h-5.6"/>
<path d="M83.9 159h2.2M83.9 158.9l2.2 .1M83.9 146.5v24.4M85.3 145.5v1.4M91.9 145.4v1.5M102 140.1h21.2v4.3h-4.6v-4.3M106.6 140.1v4.3h-4.6v-4.5h-.7v1h.7M106.6 142.9h.7M111.5 140.1v.5l-.3 .2M113.7 140.1v.5l.3 .2M117.9 142.9h.7M151.5 159.7h4.3"/>
<path d="M151.5 159.7a1.34 1.34 0 0 1 1.5-.4h1.3a1.27 1.27 0 0 1 1.5 .4M151.5 159.7v13.8M151.5 157.6h4.3M151.9 159.4v-5.3h3.5v5.3M155.8 159.7v13.8M172.8 159.7h4.2M172.8 159.7a1.24 1.24 0 0 1 1.4-.4h1.3a1.27 1.27 0 0 1 1.5 .4M172.8 159.7v13.8M172.8 157.6h4.2M173.1 159.4v-5.3h3.5v5.3M177 159.7v13.8M36.6 169.1h10.6v-28.3h-10.6v33.6h12.4"/>
<path d="M38.4 174.4v4l.2 .2h.2h6.4l.2-.2v-4M47.2 163.8h21.5M49 174.4v9.4h10M52.8 172.3l-.3 .3h49.5l-.4-.3M52.8 172.3h-.3v2.1M52.8 172.3h48.8M59.7 174.4h-10.7M59.7 174.4v3.1h5.7v-3.1M59.7 174.4h5.7M60.1 177.5v-2.7l.2-.1h4.6l.1 .2v2.6M65.4 174.4h40.1M68.7 163.8h1.8"/>
<path d="M68.7 163.8v8.5M70.2 172.1v-.2h14l.1 .2M70.2 172.1v.2M70.2 172.1h14.1M70.5 170.9h13.4M70.5 170.9l.1 .2M70.6 171.1h13.3M70.6 171.1v.6l-.3 .2M83.9 171.1v.6l.3 .2M83.9 163.8h1.8M83.9 170.9v.2M84.3 172.1v.2"/>
<path d="M85.7 163.8v8.5M85.7 163.8h21.6M101.6 172.3h.4v2.1M105.5 174.4v13.2M109.1 174.4v3.9l.1 .3h.4h6.3l.2-.2v-4M117.9 169.1h-10.6v-28.3h10.6v33.6h-12.4M136 173.5v10.6M136 179.2h10v9.4M138.2 179.2v3.9l.3 .3 6.7-.1 .1-4.1M146.6 168.2h4.7M146.6 162.9h-12.4v10.6h15.9M146.7 173.5v3.1h3.4"/>
<path d="M150.1 173.8h-2.9l-.1 .2v2.6M150.1 173.5v4l.2 .2h6.7l.2-.2v-4M150.1 173.5h7.1M151.3 168.2h.2M151.3 168.2v5.3M151.5 167.9l-.3 .3M155.8 168.2h.2M155.8 167.9l.3 .3M156 168.2h16.6M156 168.2v5.3M157.2 173.5h14.1M171.3 173.5v4l.2 .2h6.8l.1-.2v-4"/>
<path d="M171.3 173.5h7.1M172.6 168.2h.2M172.6 168.2v5.3M172.8 167.9l-.4 .3M177 168.2h.2M177 167.9l.3 .3M177.2 168.2h4.7M177.2 168.2v5.3M181.9 162.9h12.4v10.6h-15.9M183.2 179.2v3.9l.3 .3 6.7-.1 .1-4.1M192.5 173.5v10.6M192.5 179.2h-10v9.4"/>
<path d="M49 180h10v3.8M49.2 188v.9h1.3M49.2 188.8h5.6v2.3M50.4 183.8h-1.5v2.1M50.5 188.8v2l.2 .2 3.7-.1v-2.1M50.5 189h-1.3v2.1h5.6M54.4 189h4.8M54.8 191.1h4.5M58.3 183.8h.1M59 183.8h.2M59 183.8h.3M59.2 186v2.9"/>
<path d="M59.2 188.9h-4.8M59.2 189l.1 2.1M59.2 188.9h18.2M59.2 189h18.2M64.6 183.8h30.9M64.7 191.1l-.1 .1-.4-.1M65.6 191.1l-.4 .1h-.2v-.1M66.9 191.1h17.4h-25M94.1 183.8h1.4M95.5 183.8h10h-1.4M96.2 183.8h.1M105.3 189.7l-.1 1.4h-4.7"/>
<path d="M105.5 180h-10v9.7M138.2 182.9h-2.2h1.4M145.3 182.9h.7zM146 182.9h1.4M146 182.9h36.5M181.1 182.9h1.4M182.5 182.9h.7M190.3 182.9h2.2h-1.4"/>
<circle cx="163.7" cy="32.9" r="4.2"/>
<circle cx="164.3" cy="134.9" r="4.2"/>
<circle cx="164.3" cy="135" r="4.9"/>
<circle cx="164.3" cy="135" r="4.7"/>
</g>
<g fill="#000" stroke="#000" stroke-width=".2">
<path d="M49.1 33.8l2.3-.2-2.2 .9zM49.4 27.6l2.3-.2-2.2 .9zM50.1 38.2l2.3-.4-2.1 1.1zM52.5 25.3l2.4 .3-2.3 .4zM54.8 39.4l2.3-.5-2 1.2zM146.7 20.2l2.4-.1-2.3 .8zM62.6 40.7l2.3-.7-2 1.3zM150.2 39l2.1 1.1-2.3-.4zM64.5 64.5l2.3 .2-2.2 .5zM72.6 87.1l2.2 .8-2.3-.1zM52 102.2l1.9 1.4-2.2-.7zM66.3 114.8l2.2 .7h-2.3z"/>
<path d="M66.5 109.3l2.2 .9-2.4-.3zM68.5 117.1l2.4 .2-2.4 .6zM151.6 102.5l2.1-1-1.7 1.6zM36.7 136.6l2.4-.1-2.3 .7zM50.6 130.3l2.4 .6-2.4 .1zM31.3 143.5l2.1-1.3-1.6 1.9zM36.6 140.8l-1 2.1-.6-.4zM64.2 153.5l2.3-.1-2.2 .9zM39.5 164.5l2.3-.6-2 1.2zM40.7 172.5l2.4-.5-2.1 1.2zM50.4 178.2l2.3-.4-2 1.1zM152.6 161.8l.6-.3 .8 2.2z"/>
<path d="M141.9 178.6l.7-.2v2.4z"/>
</g>
<path d="M89 14.5l4.3-1.1v2.1zM89 80.5l4.3-1v2.1zM112.6 83.2l4.2-1v2.1zM112.6 181.7l4.2-1.1v2.2z" fill="#000" stroke="#000" stroke-width=".34"/>
<path d="M10.4 203.6h100.9v6.4h-100.9z" fill="#fff"/>
<g font-size="3.7">
<text x="29" y="6.3">8</text>
<text x="62.6" y="6.3">7</text>
<text x="98" y="6.3">6</text>
<text x="133.3" y="6.3">5</text>
<text x="168.7" y="6.3">4</text>
<text x="204" y="6.3">3</text>
<text x="239.4" y="6.3">2</text>
<text x="273" y="6.3">1</text>
<text x="11.5" y="21.7">F</text>
<text x="290.8" y="21.7">F</text>
<text x="11.3" y="53">E</text>
<text x="290.7" y="53">E</text>
<text x="11" y="88.3">D</text>
<text x="290.3" y="88.3">D</text>
<text x="10.8" y="123.7">C</text>
<text x="290.2" y="123.7">C</text>
<text x="11.3" y="159">B</text>
<text x="290.6" y="159">B</text>
<text x="11" y="190.4">A</text>
<text x="290.3" y="190.4">A</text>
<text x="29" y="205.7">8</text>
<text x="62.6" y="205.7">7</text>
<text x="98" y="205.7">6</text>
<text x="133.3" y="205.7">5</text>
<text x="168.7" y="205.7">4</text>
<text x="204" y="205.7">3</text>
<text x="239.4" y="205.7">2</text>
<text x="273" y="205.7">1</text>
</g>
<g font-size="3.5">
<text x="258.9" y="189.7">Napęd manipulatora</text>
<text x="262.8" y="196.7">PKR-JG_00.00</text>
</g>
<text font-size="3.4" x="10.4" y="207.3">Produkt SOLIDWORKS Educational. Tylko do użytku instruktażowego.</text>
<g font-size="2.5">
<text x="96.2" y="13.9">B</text>
<text x="133.8" y="21.6">22</text>
<text x="22.6" y="25.4">24</text>
<text x="22.8" y="33.4">17</text>
<text x="133.9" y="34">21</text>
<text x="23" y="39.4">11</text>
<text x="188" y="41.1">B-B</text>
<text x="22.8" y="46">13</text>
<text x="188" y="44.2">Połączenie gwintowe kołnierza</text>
<text x="22.7" y="51.3">14</text>
<text x="23.2" y="56.9">4</text>
<text x="23.2" y="67.2">6</text>
<text x="23.1" y="78.4">5</text>
<text x="119.6" y="82.6">A</text>
<text x="23.2" y="89.3">1</text>
<text x="96.2" y="84">B</text>
<text x="23.2" y="98.6">9</text>
<text x="22.7" y="108.2">14</text>
<text x="135.6" y="110.8">20</text>
<text x="22.8" y="119.1">15</text>
<text x="22.8" y="127.9">17</text>
<text x="185" y="130.6">A-A</text>
<text x="135.8" y="135">19</text>
<text x="185" y="133.8">Połączenie gwintowe kołyski</text>
<text x="22.8" y="138">10</text>
<text x="22.6" y="148.2">23</text>
<text x="135.8" y="154.3">18</text>
<text x="22.8" y="156.1">12</text>
<text x="23.2" y="161.2">8</text>
<text x="23.1" y="170.6">3</text>
<text x="23.2" y="178">2</text>
<text x="119.6" y="185.2">A</text>
<text x="23.2" y="187.2">7</text>
</g>
<g font-size="2">
<text x="220.3" y="99.2">24</text>
<text x="232.9" y="99.1">Cięgno</text>
<text x="255.9" y="99">-</text>
<text x="266.4" y="99.2">4</text>
<text x="278.8" y="99">-</text>
<text x="220.4" y="106.3">22</text>
<text x="220.4" y="102.7">23</text>
<text x="225" y="106.1">Nakrętka M6 sześciokątna</text>
<text x="230.2" y="102.6">Ucho stelaża</text>
<text x="255.2" y="106">A4</text>
<text x="255.9" y="102.5">-</text>
<text x="266.4" y="102.7">4</text>
<text x="266.5" y="106.3">6</text>
<text x="276.3" y="106.3">DIN 934</text>
<text x="278.8" y="102.5">-</text>
<text x="220.4" y="113.3">20</text>
<text x="220.5" y="109.8">21</text>
<text x="228.8" y="113.2">Śruba M6 30 mm</text>
<text x="229.2" y="109.7">Śruba M6 45mm</text>
<text x="255.3" y="113.1">A2</text>
<text x="255.3" y="109.6">A2</text>
<text x="266.4" y="113.3">4</text>
<text x="266.5" y="109.8">6</text>
<text x="276.5" y="109.8">DIN 912</text>
<text x="276.5" y="113.3">DIN 912</text>
<text x="220.5" y="116.9">19</text>
<text x="229.2" y="116.8">Śruba M6 20mm</text>
<text x="255.3" y="116.6">A2</text>
<text x="266.4" y="116.9">4</text>
<text x="276.5" y="116.9">DIN 912</text>
<text x="220.5" y="124">17</text>
<text x="220.5" y="120.4">18</text>
<text x="226.4" y="123.8">Pierścień Segera</text>
<text x="229.3" y="120.3">Śruba M6 16mm</text>
<text x="242.7" y="123.8">12</text>
<text x="255.3" y="123.7">A2</text>
<text x="255.3" y="120.2">A2</text>
<text x="266.4" y="120.4">4</text>
<text x="266.4" y="124">4</text>
<text x="276.4" y="124">DIN 471</text>
<text x="276.5" y="120.4">DIN 912</text>
<text x="220.5" y="131">15</text>
<text x="220.5" y="127.5">16</text>
<text x="225.3" y="127.4">Podkładka nakr. łoż. M15</text>
<text x="226.6" y="130.9">Nakrętka łożyska M15</text>
<text x="254.8" y="130.8">316l</text>
<text x="254.8" y="127.3">316l</text>
<text x="266.7" y="127.5">1</text>
<text x="266.7" y="131">1</text>
<text x="271.1" y="127.5">Pokrywa łożyskująca</text>
<text x="271.1" y="131">Pokrywa łożyskująca</text>
<text x="220.3" y="134.3">14</text>
<text x="220.4" y="137.9">13</text>
<text x="225.4" y="134.5">Podkładka ślizgowa</text>
<text x="226" y="137.8">Tuleja ślizgowa</text>
<text x="241.1" y="137.8">12x6</text>
<text x="244" y="134.5">12</text>
<text x="253" y="137.8">Iglidur G</text>
<text x="253" y="134.3">Iglidur G</text>
<text x="266.7" y="134.5">2</text>
<text x="270.8" y="134.7">Pokrywa łożyskująca</text>
<text x="220.4" y="141.4">12</text>
<text x="225.9" y="141.4">Tuleja ślizgowa</text>
<text x="241" y="141.4">12x7</text>
<text x="253" y="141.4">Iglidur G</text>
<text x="266.7" y="138">4</text>
<text x="266.7" y="141.6">4</text>
<text x="272.2" y="138">Igus GFM-1214-06</text>
<text x="272.2" y="141.6">Igus GFM-1214-07</text>
<text x="220.4" y="148.5">10</text>
<text x="220.5" y="144.9">11</text>
<text x="228.2" y="144.9">Sworzeń</text>
<text x="228.2" y="148.3">Sworzeń</text>
<text x="237.9" y="148.3">12x30</text>
<text x="237.9" y="144.9">12x26</text>
<text x="254.8" y="148.5">316l</text>
<text x="254.8" y="144.9">316l</text>
<text x="266.7" y="145.1">2</text>
<text x="266.7" y="148.6">2</text>
<text x="274.4" y="145.1">EG GN-2343</text>
<text x="274.4" y="148.6">EG GN-2343</text>
<text x="220.7" y="152">9</text>
<text x="220.7" y="155.5">8</text>
<text x="225.3" y="152">Łożysko stożkowe</text>
<text x="228.7" y="155.5">Sprzęgło kłowe</text>
<text x="243" y="152">15</text>
<text x="252.6" y="155.5">Aluminium</text>
<text x="255.9" y="152">-</text>
<text x="266.7" y="152.1">2</text>
<text x="266.8" y="155.7">1</text>
<text x="272.8" y="155.7">EKL/20/A/12/19</text>
<text x="274.9" y="152.1">SKF 30302</text>
<text x="220.7" y="159.1">7</text>
<text x="230.3" y="159.1">Serwonapęd</text>
<text x="255.9" y="159.1">-</text>
<text x="266.8" y="159.2">1</text>
<text x="271.1" y="159.2">Pokrywa łożyskująca</text>
<text x="220.7" y="162.6">6</text>
<text x="220.8" y="166.2">5</text>
<text x="229.7" y="166.1">Śruba kulowa</text>
<text x="231.9" y="162.5">Kołnierz</text>
<text x="255.9" y="166.2">-</text>
<text x="255.9" y="162.6">-</text>
<text x="266.8" y="162.8">1</text>
<text x="266.8" y="166.3">1</text>
<text x="273" y="162.8">R20-10K3-FSCDIN</text>
<text x="273.6" y="166.3">PKR2-JG_05.00</text>
<text x="220.7" y="173.2">3</text>
<text x="220.8" y="169.7">4</text>
<text x="226.5" y="169.6">Nakładka na kołnierz</text>
<text x="230.3" y="173.1">Bok kołyski</text>
<text x="254.5" y="173.2">S355</text>
<text x="254.5" y="169.7">S355</text>
<text x="266.7" y="169.8">2</text>
<text x="266.7" y="173.4">2</text>
<text x="273.5" y="169.8">PKR2-JG_04.00</text>
<text x="273.6" y="173.4">PKR2-JG_03.00</text>
<text x="220.7" y="176.7">2</text>
<text x="228" y="176.7">Podstawa kołyski</text>
<text x="254.5" y="176.7">S355</text>
<text x="266.8" y="176.9">1</text>
<text x="273.6" y="176.9">PKR2-JG_02.00</text>
<text x="220.1" y="183.8">Lp.</text>
<text x="220.9" y="180.3">1</text>
<text x="227" y="180.2">Pokrywa łożyskująca</text>
<text x="230" y="183.8">Nazwa Części</text>
<text x="253" y="183.9">Materiał</text>
<text x="254.5" y="180.3">S355</text>
<text x="266.5" y="184">Il.</text>
<text x="266.8" y="180.5">1</text>
<text x="270.9" y="184">Numer rysunku/normy</text>
<text x="273.7" y="180.5">PKR2-JG_01.00</text>
</g>
<g font-size="1.7">
<text x="228.2" y="191">Jakub Głowacki</text>
<text x="240.8" y="191">18.01.2023</text>
<text x="228.2" y="194.5">Jakub Głowacki</text>
<text x="240.8" y="194.5">18.01.2023</text>
<text x="228.3" y="199">Politechnika Warszawska</text>
<text x="234.9" y="201.4">ITLiMS</text>
<text x="260.9" y="201.6">Arkusz 1 z 1</text>
<text x="280" y="201.6">Skala 1:1</text>
</g>
<g font-size="1.2">
<text x="220.8" y="190.9">Rysował</text>
<text x="229.8" y="187.4">Imię i nazwisko</text>
<text x="243" y="187.4">Data</text>
<text x="249.6" y="187.4">Podpis</text>
<text x="255.2" y="186.6">Tytuł</text>
<text x="219.9" y="194.4">Projektował</text>
<text x="255.1" y="193.7">Numer rysunku</text>
</g>
</svg>
